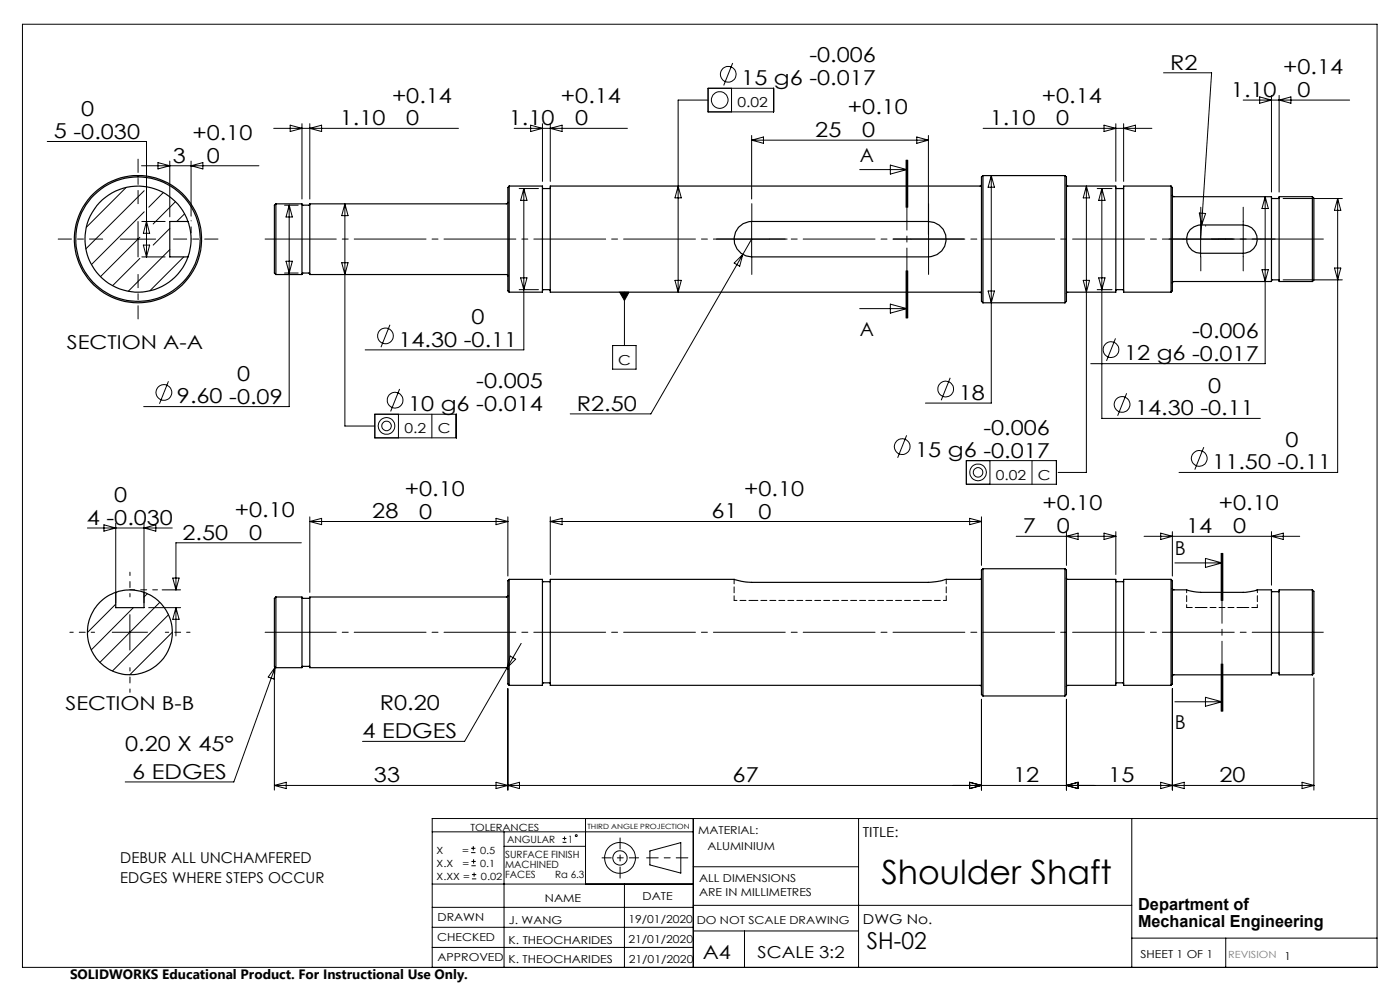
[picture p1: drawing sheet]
<svg xmlns="http://www.w3.org/2000/svg" width="297mm" height="210mm" viewBox="0 0 297 210" stroke-linecap="round" stroke-linejoin="round" font-family="sans-serif">
<g fill="none" stroke="#000" stroke-width=".21">
<path d="M4.8 5.1h287.3v200.1h-287.3zM150.2 18.7h13.9v5h-13.9zM155.2 18.7v5M155.4 13.4l-1.9 4.7M246.8 15.4h10.2l-2.1 32.3M10 30h21.1v24.5M26.8 39.7l-8.5 8.5M30 35.2h24.9M33.5 34.5l2.5 .7-2.5 .6zM36 34.2v11.8M40.5 34.2v11.7M40.5 35.2l2.5-.7v1.3z"/>
<path d="M58.1 27.2h39.2M61.6 26.6l2.5 .6-2.5 .7zM64.1 26.2v16M65.7 27.2l2.5-.6v1.3zM65.7 26.2v16M109.1 27.2h24M110.1 40h4.1M111.1 40v34.2h-33.6M111.1 40l.7 2.5h-1.3zM112.6 26.6l2.5 .6-2.5 .7zM115.1 26.2v12.3M116.7 26.2v12.3"/>
<path d="M116.7 27.2l2.5-.6v1.3zM143.9 39.5l.6 2.5h-1.3zM150.2 21.2h-6.3v40.8M159.5 28.7v13.5M159.5 29.7h37.5M159.5 29.7l2.5-.6v1.3zM182.4 36h10M188.9 35l3.5 1-3.5 .9zM192.2 34v10M192.4 34v10M192.6 34v10M194.5 29.1l2.5 .6-2.5 .7z"/>
<path d="M197 28.7v21M208.6 27.2h35.8M210.3 37.2v48.3h-14M210.3 37.2l.7 2.5h-1.4zM230.5 39.5l.6 2.5h-1.3zM230.5 39.5v60.7h-6M232.8 40h3.1M233.8 40l.6 2.5h-1.3zM233.8 40v48.8h33.6M234.2 26.6l2.5 .6-2.5 .7zM236.7 26.2v12.3M238.4 26.2v12.3"/>
<path d="M238.4 27.2l2.5-.6v1.3zM263.7 21.2h22.6M267.2 20.6l2.5 .6-2.5 .7zM269.7 20.2v20.5M271.4 20.2v20.5M271.4 21.2l2.5-.6v1.3zM25.5 50.7h7.5M29.3 47v7.5M29.7 50.3l-8.4 8.4M29.7 54.8l-5.8 5.8M30.1 47h4.9M30.1 54.5h4.9"/>
<path d="M30.4 52h1.4l-.7 2.5zM30.6 40.5l-12.4 12.3M30.6 44.9l-11.2 11.2M31.1 47l.7 2.5h-1.4zM34.6 40.8l-3 3.1M36 48.5l-3.5 3.5M36 52.9l-8.8 8.9M37.2 42.8l-4.7 4.7M39 54.5l-7.2 7.2M39.2 45.4l-1.7 1.6M60.4 43.5h2.9M60.4 57.9h2.9"/>
<path d="M60.7 55.4h1.3l-.7 2.5zM61.3 43.5v42.7h-30.8M61.3 43.5l.7 2.5h-1.3zM72.5 55.7h1.3l-.6 2.5zM73.2 43.2v47.2h6.3M73.2 43.2l.6 2.5h-1.3zM110.5 58.9h1.3l-.7 2.5zM143.2 59.5h1.3l-.6 2.5zM155.7 50.7h7.5M155.8 55.8l1.8-1.8-.7 2.5zM159.5 50.7l-21.4 37.1h-17.1M159.5 47v7.5"/>
<path d="M192.2 57.5v10M192.4 57.5v10M192.6 57.5v10zM229.8 59.5h1.3l-.6 2.5zM233.1 58.9h1.3l-.6 2.5zM251 50.7h7.5M254.4 45.2l1.4 .1-.9 2.4zM254.7 47v7.5M254.9 47.7l-.2 3M255.7 47.9h.2M267.7 57.2h1.4l-.7 2.5zM268.4 41.7v35.4h-37"/>
<path d="M268.4 41.7l.7 2.5h-1.4zM272.2 42.1h12.6M272.2 59.4h12.6M283.1 56.9h1.3l-.6 2.5zM283.8 42.1v58.1h-33.7M283.8 42.1l.6 2.5h-1.3zM82.7 68.9l-1.9 4.8M110.1 61.4h4.1M130 73.3h4.9v5h-4.9zM131.4 62h2.1l-1 1.7zM132.5 62v11.3M182.4 65.5h10"/>
<path d="M188.9 64.5l3.5 1-3.5 .9zM209.6 61.7h1.4l-.7 2.5zM232.8 61.4h3.1M236.6 71.8l-1.9 4.7M35.7 80.9l-1.9 4.7M79.5 87.9h17.3v5h-17.3zM84.5 87.9v5M84.8 82.5l-1.9 4.8M91.6 87.9v5M192.3 92.3l-1.9 4.8M201.6 80.1l-1.9 4.8M205 97.7h19.1v5h-19.1z"/>
<path d="M210 97.7v5M218.9 97.7v5M239 83.4l-1.9 4.8M255.4 94.9l-1.9 4.7M18.6 112h17.9M22 111.3l2.6 .7-2.6 .7zM24.6 111v16.9M30.6 111v16.9M30.6 112l2.5-.7v1.4zM63.9 115.1h-26.6v10M65.7 109.6v16.1M65.7 110.6l2.5-.6v1.3z"/>
<path d="M65.7 110.6h42M105.2 110l2.5 .6-2.5 .7zM107.7 109.6v12.6M116.7 109.6v12.3M116.7 110.6l2.5-.6v1.3zM116.7 110.6h91.5M205.7 110l2.5 .6-2.5 .7zM208.2 109.6v10.3M215.6 113.8h21.1M226.2 112.8v7.1M226.2 113.8l2.5-.7v1.3zM234.2 113.1l2.5 .7-2.5 .6z"/>
<path d="M236.7 112.8v9.1M242.7 113.8h33M246.2 113.1l2.5 .7-2.5 .6zM248.7 112.8v9.4M249.2 119.4h10M255.7 118.5l3.5 .9-3.5 1zM259.1 117.4v10M259.2 117.4v10M259.4 117.4v10M269.7 112.8v11.3M269.7 113.8l2.5-.7v1.3zM23.8 134.1h7.5"/>
<path d="M24.6 128.2l-6 6M27.6 130.4v7.5M28.3 128.9l-8.9 9M31.3 125.9l-.7 .7M31.5 128.9h6.8M33.9 127.8l-12.7 12.7M34.4 125.1h3.9M35.7 130.4l-11.9 11.9M36.5 134.1l-9 9M36.7 122.6h1.3l-.7 2.5zM37.3 128.9v6M37.3 128.9l.7 2.5h-1.3z"/>
<path d="M108.2 139.2l1.2 .6-1.8 1.9zM110.6 136.5l-12 20.8h-21.7M58.2 142.3v25.3M58.4 141.5l-.2 2.6-1.3-.5zM58.4 141.5l-8.8 24.4h-23M107.7 146.1v21.5M208.2 148.3v19.3M226.2 148.3v19.3M248.7 146.1v21.5M249.2 148.9h10M255.7 147.9l3.5 1-3.5 .9zM259.1 140.9v10"/>
<path d="M259.2 140.9v10M259.4 140.9v10M278.7 143.8v23.8M58.2 166.6h220.5M58.2 166.6l2.5-.7v1.4zM91.7 176.5h55.4M99.9 179.9h1M100.4 179.5v.9M105.2 165.9l2.5 .7-2.5 .7zM106.9 176.5v28.7M106.9 179.5h17.3M107.7 166.6l2.5-.7v1.4z"/>
<path d="M119.3 178.7h.9M119.3 177.9h.9M119.8 177.4v.9M124.2 173.6v13.9M147.1 173.6v31.6M182.1 173.6v31.6M205.7 165.9l2.5 .7-2.5 .7zM226.2 166.6l2.5-.7v1.4zM240.1 173.6v31.6M246.2 165.9l2.5 .7-2.5 .7zM248.7 166.6l2.5-.7v1.4zM276.2 165.9l2.5 .7-2.5 .7z"/>
<path d="M292.1 173.6h-200.4v31.6M91.7 196.7h55.4M91.7 192.5h55.4M91.7 187.5h55.4M99.9 180.9h1M100 183.6h.9M100 182.7h.9M100.1 186.4h.9M100.1 185.5h.9M100.5 182.3v.9M100.6 185.1v.9M132.5 187.5v17.7"/>
<path d="M137.9 180.5l6.5-1.8v6.5l-6.5-1.7zM147.1 183.9h35M147.1 197.5h35M147.1 192h93M157.9 197.5v7.7M240.1 199h52M260 199v6.2M91.7 201h55.4"/>
<circle cx="154.5" cy="15.8" r="1.67"/>
<circle cx="152.7" cy="21.2" r="1.77"/>
<circle cx="81.8" cy="71.3" r="1.67"/>
<circle cx="235.7" cy="74.2" r="1.66"/>
<circle cx="34.8" cy="83.2" r="1.67"/>
<circle cx="82" cy="90.4" r="1.77"/>
<circle cx="82" cy="90.3" r="1.01"/>
<circle cx="83.8" cy="84.9" r="1.66"/>
<circle cx="191.4" cy="94.7" r="1.67"/>
<circle cx="200.6" cy="82.5" r="1.66"/>
<circle cx="238" cy="85.8" r="1.67"/>
<circle cx="254.4" cy="97.2" r="1.66"/>
<circle cx="207.5" cy="100.2" r="1.01"/>
<circle cx="207.5" cy="100.2" r="1.78"/>
<circle cx="122.2" cy="177.3" r=".2"/>
<circle cx="131.5" cy="182" r="1.52"/>
<circle cx="131.5" cy="182" r="3.3"/>
</g>
<path d="M145.9 182h-8.7" fill="none" stroke="#000" stroke-width=".21" stroke-dasharray="15.2 1.3 1.3 1.3" stroke-dashoffset="12.8"/>
<path d="M131.5 177.7v8.6" fill="none" stroke="#000" stroke-width=".21" stroke-dasharray="15.2 1.3 1.3 1.3" stroke-dashoffset="12.9"/>
<path d="M127.7 182h7.8" fill="none" stroke="#000" stroke-width=".21" stroke-dasharray="15.2 1.3 1.3 1.3" stroke-dashoffset="13.3"/>
<path d="M192.4 34v33.5M259.2 117.4v33.5" fill="none" stroke="#000" stroke-width=".21" stroke-dasharray="6.3 1.3 1.3 1.3" stroke-dashoffset="1.7"/>
<path d="M56.2 50.7h224.5M56.2 134.1h224.5" fill="none" stroke="#000" stroke-width=".21" stroke-dasharray="15.2 1.3 1.3 1.3" stroke-dashoffset=".1"/>
<g fill="none" stroke="#000" stroke-width=".21" stroke-dasharray="15.2 1.3 1.3 1.3">
<path d="M155.7 50.7h-3.7M159.5 47v-3.8M159.5 54.5v3.7M163.2 50.7h3.8M193.2 50.7h-3.7M197 50.7h3.7M197 50.7v-3.7M197 50.7h-3.8M197 50.7v3.8M197 47v-3.8M197 54.5v3.7M200.7 50.7h3.8"/>
<path d="M251 50.7h-3M254.7 47v-3M254.7 54.5v3M258.5 50.7h3M260 50.7h-3M263.7 50.7h3.8M263.7 50.7v-3.7M263.7 50.7h-3.7M263.7 50.7v3.8M263.7 47v-3M263.7 54.5v3M267.5 50.7h3"/>
</g>
<path d="M21.8 50.7h-9.5M29.3 43.2v-9.4M29.3 58.2v9.5M36.8 50.7h9.4" fill="none" stroke="#000" stroke-width=".21" stroke-dasharray="15.2 1.3 1.3 1.3" stroke-dashoffset="12.4"/>
<path d="M20.1 134.1h-5.3M27.6 126.6v-5.2M35.1 134.1h5.2M27.6 141.6v5.3" fill="none" stroke="#000" stroke-width=".21" stroke-dasharray="15.2 1.3 1.3 1.3" stroke-dashoffset="14.5"/>
<path d="M40.5 50.7v-3.9" fill="none" stroke="#000" stroke-width=".21" stroke-dasharray="15.2 1.3 1.3 1.3" stroke-dashoffset="15.2"/>
<path d="M27.6 125.1h5.8" fill="none" stroke="#000" stroke-width=".21" stroke-dasharray="15.2 1.3 1.3 1.3" stroke-dashoffset="14.2"/>
<path d="M131.4 62h2.1l-1 1.7z" fill="#000"/>
<g fill="none" stroke="#000" stroke-width=".25">
<path d="M108 39.5h7.1v22.5h-7.1M108 39.5v22.5M108 39.5a.87 .87 0 0 0-.3 1v21.2l.3 .3M115.1 39.9l.1 .1h1.4l.1-.1M208.2 39.2l-.2 .3h-91.3v22.5h91.3l.2 .3M208.5 37.2v27M208.5 37.2a.78 .78 0 0 0-.3 1v25a.82 .82 0 0 0 .3 1M208.5 37.2h17.4M225.9 37.2v27M225.9 37.2a.78 .78 0 0 1 .3 1v25a.82 .82 0 0 1-.3 1M226.2 39.2l.2 .3h10.3v22.5h-10.3l-.2 .3M236.7 39.9l.1 .1h1.5l.1-.1"/>
<path d="M248.4 39.5v22.5M248.4 39.5a1.28 1.28 0 0 1 .3 1.2v20.3a.87 .87 0 0 1-.3 1M248.4 39.5h-10v22.5h10M39.9 47a11.2 11.2 0 0 0-17.3-5.3 11.2 11.2 0 0 0 0 18.1 11.2 11.2 0 0 0 17.3-5.3M39.9 47a10.8 10.8 0 0 1 0 7.5M39.9 47h-3.9v7.5h3.9M58.5 43.2v15M58.5 43.2h5.6v15h-5.6M58.5 43.2a.75 .75 0 0 0-.3 1v12.8a1.18 1.18 0 0 0 .3 1.2M64.1 58.1l.1-.2h1.4l.1 .2M64.1 43.3l.1 .2h1.4l.1-.2M107.7 42.9l-.3 .3h-41.7v15h41.8l.2 .3"/>
<path d="M156.7 48.2l1-.8 1.8-.4h37.5a3.8 3.8 0 0 1 3.7 3.7 3.8 3.8 0 0 1-3.7 3.8h-37.5a3.8 3.8 0 0 1-3.5-2.3 3.8 3.8 0 0 1 .7-4zM248.7 41.4l.3 .3h20.7v18h-20.7l-.3 .3M252.5 48.7l.8-.6 .9-.3 9.5-.1a3 3 0 0 1 3 3 3 3 0 0 1-3 3h-9a3 3 0 0 1-2.7-1.8 3 3 0 0 1 .5-3.2zM269.7 59.5l.1-.1h1.5l.1 .1M269.7 41.9l.1 .2h1.5l.1-.2M278.4 41.7v18M278.4 41.7a1.18 1.18 0 0 1 .3 1.3v15.7a.78 .78 0 0 1-.3 1M278.4 41.7h-7v18h7M115.1 61.6l.1-.2h1.4l.1 .2M208.5 64.2h17.4M236.7 61.6l.2-.2h1.3l.2 .2M24.6 125.7a9 9 0 0 0-4.3 13.8 9 9 0 0 0 14.5 0 9 9 0 0 0-4.2-13.8"/>
<path d="M24.6 125.7a8.8 8.8 0 0 1 6 0M24.6 125.7v3.2h6v-3.2M58.5 126.6a.95 .95 0 0 0-.3 1.1v13.6l.3 .3M58.5 126.6v15M58.5 126.6h5.6v15h-5.6M64.1 126.8v.1h1.6v-.1M107.7 126.3l-.2 .3h-41.8v15h41.8l.2 .3M108 122.9a.67 .67 0 0 0-.3 .8v20.8a.7 .7 0 0 0 .3 .9M108 122.9v22.5M108 122.9h7.1v22.5h-7.1M115.1 123.3v.1h1.6v-.1M208.2 122.6l-.3 .3h-7.2l-1.9 .5-1.8 .1h-37.5l-2.3-.2-1.4-.4h-39.1v22.5h91.2l.3 .3"/>
<path d="M208.5 120.6v27M208.5 120.6l-.3 .3v26.4l.3 .3M208.5 120.6h17.4M225.9 120.6v27M225.9 120.6l.3 .3v26.4l-.3 .3M226.2 122.6l.3 .3h10.2v22.5h-10.2l-.3 .3M236.7 123.3l.1 .1h1.5l.1-.1M248.4 122.9h-10v22.5h10M248.4 122.9v22.5M248.4 122.9a.96 .96 0 0 1 .3 1.1v20.3a1.02 1.02 0 0 1-.3 1.1M248.7 124.8l.2 .3h2.8M251.7 125.2l3 .5h9.5l2.5-.5"/>
<path d="M266.7 125.1h3v18h-20.8l-.2 .3M269.7 125.3l.1 .2h1.5l.1-.2M278.4 125.1v18M278.4 125.1l.3 .3v17.4l-.3 .3M278.4 125.1h-7v18h7M64.1 141.5v-.2h1.6v.2M115.1 145l.2-.2h1.3l.1 .2M208.5 147.6h17.4M236.7 145l.2-.2h1.3l.2 .2M269.7 142.9l.1-.1h1.5l.1 .1"/>
<circle cx="29.3" cy="50.7" r="13.2"/>
<circle cx="29.3" cy="50.7" r="13.5"/>
</g>
<path d="M159.5 127.4h37.5" fill="none" stroke="#000" stroke-width=".21" stroke-dasharray="1.3 .6"/>
<path d="M155.7 127.4h3.8M197 127.4h3.7M251.7 125.1v3.8M266.7 128.9v-3.8" fill="none" stroke="#000" stroke-width=".21" stroke-dasharray="1.3 .6" stroke-dashoffset=".7"/>
<path d="M251.7 128.9h3M263.7 128.9h3" fill="none" stroke="#000" stroke-width=".21" stroke-dasharray="1.3 .6" stroke-dashoffset=".1"/>
<path d="M254.7 128.9h9" fill="none" stroke="#000" stroke-width=".21" stroke-dasharray="1.3 .6" stroke-dashoffset="-.1"/>
<path d="M155.7 122.9v4.5M200.7 127.4v-4.5" fill="none" stroke="#000" stroke-width=".21" stroke-dasharray="1.3 .6" stroke-dashoffset=".3"/>
<text font-size="7.1" x="187" y="187.4">Shoulder Shaft</text>
<text font-size="4.9" x="183.9" y="201.4">SH-02</text>
<g font-size="4.4">
<text x="171.7" y="13.2">-0.006</text>
<text x="248.3" y="14.8">R2</text>
<text x="272.2" y="15.7">+0.14</text>
<text x="83.2" y="21.7">+0.14</text>
<text x="119" y="21.7">+0.14</text>
<text x="157.3" y="18">15 g6 -0.017</text>
<text x="221" y="21.7">+0.14</text>
<text x="261.1" y="20.5">1.10</text>
<text x="275.3" y="20.6">0</text>
<text x="11.4" y="29.3">5 -0.030</text>
<text x="17.2" y="24.5">0</text>
<text x="40.8" y="29.7">+0.10</text>
<text x="72.1" y="26.5">1.10</text>
<text x="86.2" y="26.6">0</text>
<text x="107.9" y="26.5">1.10</text>
<text x="122" y="26.6">0</text>
<text x="173" y="29">25</text>
<text x="179.9" y="24.3">+0.10</text>
<text x="182.9" y="29.1">0</text>
<text x="210" y="26.5">1.10</text>
<text x="224.1" y="26.6">0</text>
<text x="36.7" y="34.5">3</text>
<text x="43.8" y="34.5">0</text>
<text x="100.1" y="68.7">0</text>
<text x="252.9" y="71.7">-0.006</text>
<text x="84.5" y="73.5">14.30 -0.11</text>
<text x="238.5" y="76.5">12 g6 -0.017</text>
<text x="50.3" y="80.7">0</text>
<text x="101" y="82.4">-0.005</text>
<text x="256.3" y="83.3">0</text>
<text x="37.5" y="85.5">9.60 -0.09</text>
<text x="86.6" y="87.2">10 g6 -0.014</text>
<text x="122.4" y="87.2">R2.50</text>
<text x="203.4" y="84.8">18</text>
<text x="240.8" y="88.1">14.30 -0.11</text>
<text x="208.6" y="92.2">-0.006</text>
<text x="272.7" y="94.7">0</text>
<text x="194.2" y="97">15 g6 -0.017</text>
<text x="257.2" y="99.5">11.50 -0.11</text>
<text x="24.2" y="106.5">0</text>
<text x="85.9" y="105.2">+0.10</text>
<text x="157.9" y="105.2">+0.10</text>
<text x="18.4" y="111.3">4 -0.030</text>
<text x="49.8" y="109.7">+0.10</text>
<text x="79" y="109.9">28</text>
<text x="88.9" y="110">0</text>
<text x="150.9" y="109.9">61</text>
<text x="160.9" y="110">0</text>
<text x="217" y="113.1">7</text>
<text x="221.1" y="108.3">+0.10</text>
<text x="224.2" y="113.1">0</text>
<text x="251.7" y="113.1">14</text>
<text x="258.6" y="108.3">+0.10</text>
<text x="261.6" y="113.1">0</text>
<text x="38.7" y="114.4">2.50</text>
<text x="52.8" y="114.5">0</text>
<text x="80.6" y="150.7">R0.20</text>
<text x="26.6" y="159.3">0.20 X 45°</text>
<text x="76.9" y="156.6">4 EDGES</text>
<text x="28.1" y="165.2">6 EDGES</text>
<text x="79.3" y="166">33</text>
<text x="155.4" y="166">67</text>
<text x="214.9" y="166">12</text>
<text x="235.1" y="166">15</text>
<text x="258.7" y="166">20</text>
</g>
<g font-size="4.1">
<text x="182.4" y="34.4">A</text>
<text x="182.4" y="71.2">A</text>
<text x="14.2" y="74">SECTION A-A</text>
<text x="249.2" y="117.8">B</text>
<text x="13.9" y="150.6">SECTION B-B</text>
<text x="249.2" y="154.6">B</text>
<text x="149.1" y="203.3">A4</text>
</g>
<g font-size="3.5">
<text x="241.4" y="193.1">Department of</text>
<text x="241.4" y="196.6">Mechanical Engineering</text>
<text x="160.7" y="203.2">SCALE 3:2</text>
</g>
<g font-size="3.2">
<text x="25.5" y="183">DEBUR ALL UNCHAMFERED</text>
<text x="25.5" y="187.2">EDGES WHERE STEPS OCCUR</text>
</g>
<g font-size="2.9">
<text x="156.4" y="22.8">0.02</text>
<text x="131.1" y="77.4">C</text>
<text x="85.8" y="91.9">0.2</text>
<text x="92.9" y="91.9">C</text>
<text x="211.3" y="101.8">0.02</text>
<text x="220.2" y="101.8">C</text>
<text x="183" y="177.5">TITLE:</text>
<text x="183.1" y="196">DWG No.</text>
<text x="14.9" y="207.6">SOLIDWORKS Educational Product. For Instructional Use Only.</text>
</g>
<g font-size="2.3">
<text x="148.1" y="177">MATERIAL:</text>
<text x="150.1" y="180.4">ALUMINIUM</text>
<text x="115.6" y="191.3">NAME</text>
<text x="136.3" y="191">DATE</text>
<text x="148.3" y="187.1">ALL DIMENSIONS</text>
<text x="148.3" y="190.1">ARE IN MILLIMETRES</text>
<text x="92.8" y="195.5">DRAWN</text>
<text x="107.9" y="196">J. WANG</text>
<text x="133.3" y="195.8">19/01/2020</text>
<text x="147.8" y="195.9">DO NOT SCALE DRAWING</text>
<text x="92.8" y="199.5">CHECKED</text>
<text x="92.8" y="203.9">APPROVED</text>
<text x="107.9" y="200.2">K. THEOCHARIDES</text>
<text x="133.3" y="200.1">21/01/2020</text>
<text x="242" y="203.2">SHEET 1 OF 1</text>
<text x="272.5" y="203.7">1</text>
<text x="107.9" y="204.3">K. THEOCHARIDES</text>
<text x="133.4" y="204.3">21/01/2020</text>
</g>
<g font-size="2.1">
<text x="99.8" y="176.2">TOLERANCES</text>
<text x="107.6" y="178.8">ANGULAR</text>
<text x="120.5" y="178.8">1</text>
<text x="92.6" y="181.1">X</text>
<text x="92.6" y="183.9">X.X</text>
<text x="98" y="181.1">=</text>
<text x="98.1" y="183.9">=</text>
<text x="101.8" y="181.1">0.5</text>
<text x="101.9" y="183.9">0.1</text>
<text x="107.2" y="182">SURFACE FINISH</text>
<text x="107.2" y="184.1">MACHINED</text>
<text x="92.6" y="186.7">X.XX =</text>
<text x="102" y="186.7">0.02</text>
<text x="107.2" y="186.2">FACES</text>
<text x="117.8" y="186.2">Ra 6.3</text>
</g>
<text font-size="2.1" fill="#808080" x="260.6" y="203.2">REVISION</text>
<text font-size="1.5" x="124.6" y="175.8">THIRD ANGLE PROJECTION</text>
</svg>
